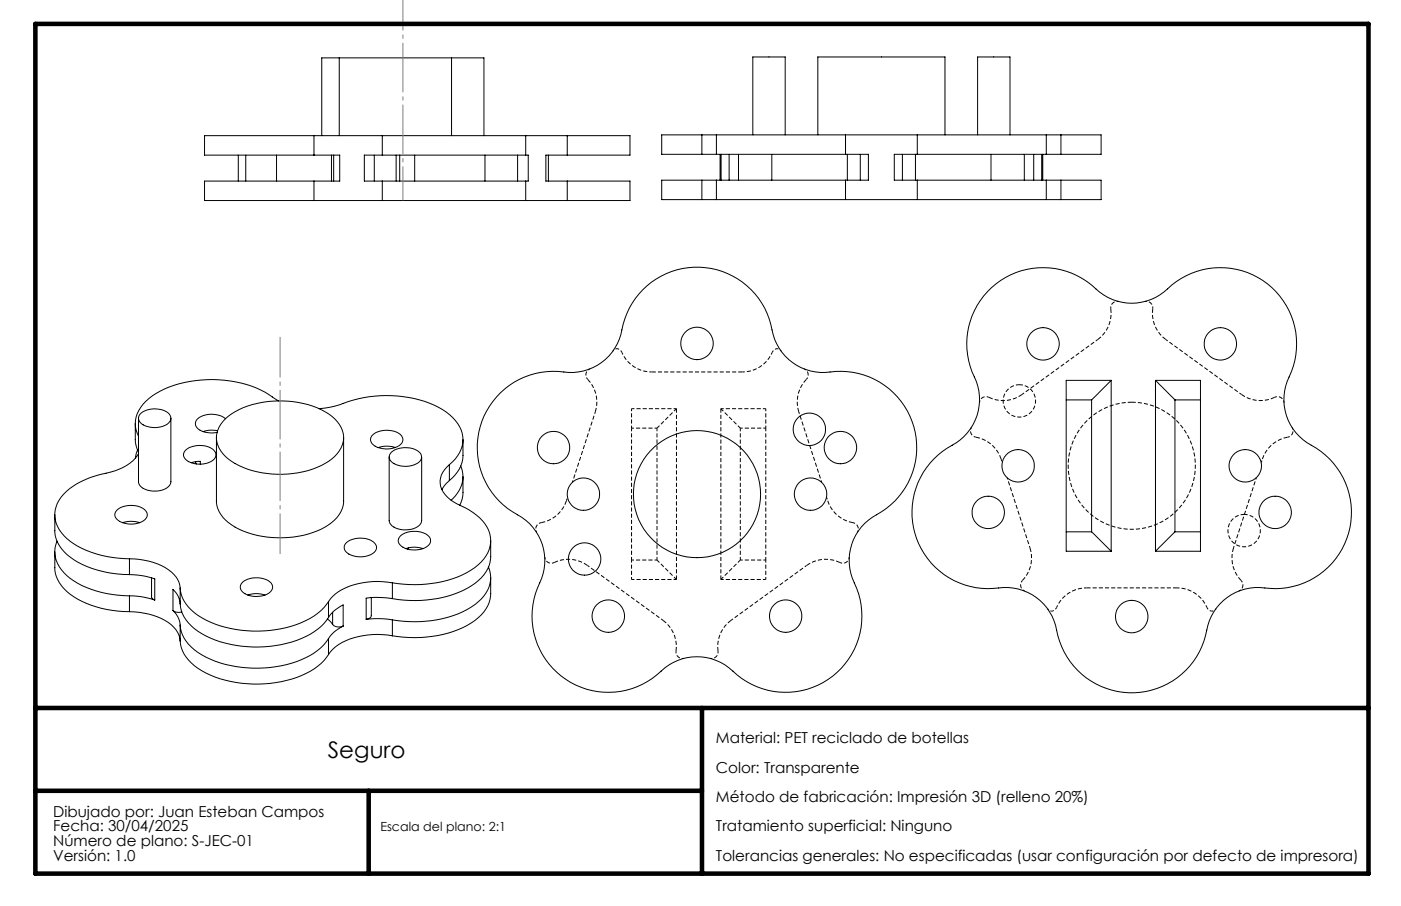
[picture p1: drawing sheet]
<svg xmlns="http://www.w3.org/2000/svg" width="432mm" height="279mm" viewBox="0 0 432 279" stroke-linecap="round" stroke-linejoin="round" font-family="sans-serif">
<g fill="none" stroke="#000" stroke-width=".31" stroke-dasharray="1.3 .6" stroke-dashoffset=".5" stroke-linecap="butt">
<path d="M200.8 114.7a10 10 0 0 1-9.1-6M238 108.7a10 10 0 0 1-9.2 6M338.3 104.7l-23.3 16.9M194.6 132h7.9M194.6 126v6M228.2 132h7.8M236 132v-6M382.6 121.6l-23.3-16.9M194.6 172.7v6M202.5 172.7h-7.9M236 178.7v-6M236 172.7h-7.8"/>
<path d="M248.6 174.4l-23.3 16.9M204.3 191.3l-23.2-16.9M325.7 187.3a10 10 0 0 1 9.1-6M362.8 181.3a10 10 0 0 1 9.2 6"/>
</g>
<g fill="none" stroke="#000" stroke-width=".31" stroke-dasharray="1.3 .6" stroke-dashoffset=".6" stroke-linecap="butt">
<path d="M344.8 93a2 2 0 0 0-2.4 2.2M355.3 95.2a2 2 0 0 0-2.5-2.2M181.8 113.7a2 2 0 0 0-.7 3.3M191.7 108.7a2 2 0 0 0-1.5-1.2M239.5 107.5a2 2 0 0 0-1.5 1.2M248.5 117a2 2 0 0 0-.7-3.3M299.4 131.8a2 2 0 0 0 1.4 3M304.8 122.5a2 2 0 0 0-2.9 1.7M395.8 124.2a2 2 0 0 0-2.9-1.7M396.9 134.8a2 2 0 0 0 1.3-3M174.6 154.4l.3-1.1M254.7 153.3l.4 1.1"/>
<path d="M308.6 141.6l.3 1.1M388.7 142.7l.4-1.1M166.8 161.2a2 2 0 0 0-1.4 3M167.9 171.8a2 2 0 0 0 2.9 1.7M258.9 173.5a2 2 0 0 0 2.9-1.7M264.2 164.2a2 2 0 0 0-1.3-3M315.1 179a2 2 0 0 0 .7 3.3M324.1 188.5a2 2 0 0 0 1.6-1.2M372 187.3a2 2 0 0 0 1.5 1.2M381.8 182.3a2 2 0 0 0 .7-3.3M208.4 200.8a2 2 0 0 0 2.4 2.2M218.8 203a2 2 0 0 0 2.5-2.2"/>
</g>
<path d="M190.2 107.5l-1.3 .8M240.8 108.3l-1.3-.8M322.9 187.7l1.2 .8M373.5 188.5l1.3-.8" fill="none" stroke="#000" stroke-width=".31" stroke-dasharray="1.3 .6" stroke-dashoffset=".8" stroke-linecap="butt"/>
<g fill="none" stroke="#000" stroke-width=".31" stroke-dasharray="1.3 .6" stroke-linecap="butt">
<path d="M342.4 95.2a10 10 0 0 1-4.1 9.5M181.1 117a10 10 0 0 1 2.4 10M200.8 114.7h28M359.3 104.7a10 10 0 0 1-4-9.5M222.2 126v52.7M246.2 127a10 10 0 0 1 2.3-10M300.8 134.8a10 10 0 0 1 7.8 6.8M315 121.6a10 10 0 0 1-10.2 .9M348.8 124a19.6 19.6 0 0 1 17.3 29 19.6 19.6 0 0 1-33.7 1.4 19.6 19.6 0 0 1 14.8-30.3l1.6-.1M392.9 122.5a10 10 0 0 1-10.3-.9M174.6 154.4a10 10 0 0 1-7.8 6.8M389.1 141.6a10 10 0 0 1 7.8-6.8"/>
<path d="M170.8 173.5a10 10 0 0 1 10.3 .9M208.5 178.7v-52.7M248.6 174.4a10 10 0 0 1 10.3-.9M262.9 161.2a10 10 0 0 1-7.8-6.8M317.5 169a10 10 0 0 1-2.4 10M382.5 179a10 10 0 0 1-2.3-10M204.3 191.3a10 10 0 0 1 4.1 9.5M334.8 181.3h28M221.3 200.8a10 10 0 0 1 4-9.5"/>
</g>
<path d="M246.2 127l7 21.7M176.4 148.7l7.1-21.7M310.4 147.3l7.1 21.7M380.2 169l7-21.7" fill="none" stroke="#000" stroke-width=".31" stroke-dasharray="1.3 .6" stroke-dashoffset=".7" stroke-linecap="butt"/>
<path d="M208.5 126h-13.9M236 126h-13.8M194.6 178.7h13.9M222.2 178.7h13.8" fill="none" stroke="#000" stroke-width=".31" stroke-dasharray="1.3 .6" stroke-dashoffset=".4" stroke-linecap="butt"/>
<path d="M314.2 118.6a5 5 0 0 1 4.4 7.3 5 5 0 0 1-8.5 .7 5 5 0 0 1 3.3-7.9l.8-.1M202.5 132l6-6M228.2 132l-6-6M383.5 158.6a5 5 0 0 1 4.4 7.3 5 5 0 0 1-8.5 .7 5 5 0 0 1 3.2-7.9l.9-.1M202.5 172.7l6 6M228.2 172.7l-6 6" fill="none" stroke="#000" stroke-width=".31" stroke-dasharray="1.3 .6" stroke-dashoffset=".2" stroke-linecap="butt"/>
<path d="M202.5 132v40.7M236 132v40.7M194.6 172.7v-40.7M228.2 172.7v-40.7" fill="none" stroke="#000" stroke-width=".31" stroke-dasharray="1.3 .6" stroke-dashoffset=".3" stroke-linecap="butt"/>
<g fill="none" stroke="#000" stroke-width=".31">
<path d="M104.6 17.9h34.6M104.6 17.9h-5.4v23.9M104.6 17.9v23.9M139.2 17.9h10v23.9M139.2 17.9v23.9M73.4 47.8v8M75.7 47.8v8M85.2 47.8v8M96.8 47.8h7.9v8h-7.9M96.8 41.8h21M96.8 41.8h-33.8v6h33.8M96.8 55.8h-33.8v6h33.8"/>
<path d="M96.8 41.8v6M96.8 55.8v6M102.2 47.8v8M102.8 47.8v8M115.4 47.8v8M117.8 47.8h44.2M117.8 41.8h44.2M117.8 55.8h44.2M117.8 47.8h-5.5v8h5.5M117.8 41.8v6M117.8 55.8v6M122.1 47.8v8"/>
<path d="M123.2 47.8v8M127.8 47.8v8M149.5 47.8v8M159.5 47.8v8M162 47.8h.8v8h-.8M162 41.8h12.8M162 41.8v6M162 55.8v6M169 47.8v8M174.8 47.8h-6.6v8h6.6M174.8 41.8h19.4v6h-19.4M174.8 55.8h19.4v6h-19.4"/>
<path d="M174.8 41.8v6M174.8 55.8v6M216.3 55.6h4.5M216.3 47.6h4.5M216.3 41.6h4.5M216.3 41.6h-12.4v6h12.4M216.3 55.6h-12.4v6h12.4M216.3 41.6v6M216.3 55.6v6M220.8 47.6h39.8M220.8 41.6h39.8M220.8 55.6h39.8"/>
<path d="M220.8 41.6v6M220.8 55.6v6M221.9 47.6v8M222.2 47.6v8M224.7 47.6v8M227.6 47.6v8M232 41.6v-24h10v24M237.9 47.6v8M252.1 41.6v-24h39.2v24M260.6 47.6h7.1v8h-7.1M260.6 41.6h22.1M260.6 41.6v6"/>
<path d="M260.6 55.6v6M261.2 47.6v8M265.1 47.6v8M278.1 47.6v8M282.2 47.6v8M282.7 41.6h39.8M282.7 47.6h39.8M282.7 55.6h39.8M282.7 47.6h-7.1v8h7.1M282.7 41.6v6M282.7 55.6v6M301.3 41.6v-24h10v24"/>
<path d="M305.4 47.6v8M315.7 47.6v8M318.6 47.6v8M321.1 47.6v8M321.4 47.6v8M322.5 47.6h4.5M322.5 55.6h4.5M322.5 41.6h4.5M322.5 41.6v6M322.5 55.6v6M327 55.6h12.4v6h-12.4M327 41.6h12.4v6h-12.4"/>
<path d="M327 41.6v6M327 55.6v6M96.8 61.8h21M117.8 61.8h44.2M162 61.8h12.8M216.3 61.6h4.5M220.8 61.6h39.8M260.6 61.6h22.1M282.7 61.6h39.8M322.5 61.6h4.5M304.3 90a23.7 23.7 0 0 1 34.6 .1 16.2 16.2 0 0 0 22.3-2.2 23.6 23.6 0 0 1 30.1 .1 23.6 23.6 0 0 1 5.4 29.7 16.2 16.2 0 0 0 9 20.5 23.6 23.6 0 0 1 9.1 28.7 23.6 23.6 0 0 1-26.5 14.3 16.3 16.3 0 0 0-16.8 14.8 23.6 23.6 0 0 1-24.4 17.6 23.6 23.6 0 0 1-21.8-20.8 16 16 0 0 0-17.5-11.5 23.6 23.6 0 0 1-25.8-16.8 23.6 23.6 0 0 1 12.8-28 16.2 16.2 0 0 0 4.8-21.8 23.6 23.6 0 0 1 4.7-24.7zM342.5 117.3l-6.1 6"/>
<path d="M342.5 117.3h-13.9v52.7h13.9M342.5 117.3v52.7M356.1 117.3l6 6M356.1 117.3h13.9v52.7h-13.9M356.1 117.3v52.7M41.7 130.6a15.8 15.8 0 0 0 .6 7.9l.4 .9M42.4 138.8l-.7 2.5M42.7 139.9a14.4 14.4 0 0 1-10 6 21.5 21.5 0 0 0-14.5 8.4 8.9 8.9 0 0 0 2.4 11.8 30.3 30.3 0 0 0 19.3 6.2M42.7 129v19.6a3.6 3.6 0 0 0 3.5 2.7 5.8 5.8 0 0 0 6.4-2.1l.1-20.2M43.4 127.5a7.1 7.1 0 0 1 8.8 .2 2.17 2.17 0 0 1-1.3 3.5 7.3 7.3 0 0 1-7.7-1 1.89 1.89 0 0 1 .2-2.7zM57.3 138.8a7.1 7.1 0 0 1 8.7 .2 2.14 2.14 0 0 1-1.2 3.5 7.3 7.3 0 0 1-7.7-1 1.85 1.85 0 0 1 .2-2.7zM66.7 134.9v19.7a9.8 9.8 0 0 0 5.8 8 30.4 30.4 0 0 0 28.8-.7 9.4 9.4 0 0 0 4.6-7.3v-19.7"/>
<path d="M67.1 132.9l-2.1-.3-2.5 .5M69.5 129.2a26.2 26.2 0 0 1 19.2-5.5 22.2 22.2 0 0 1 15.2 6.3 7.3 7.3 0 0 1-.7 10.8 26.1 26.1 0 0 1-19.3 5.4 22.7 22.7 0 0 1-15.2-6.3 7.3 7.3 0 0 1 .8-10.7zM69.5 129.2a7 7 0 0 0-9 .4 2.35 2.35 0 0 0 1.8 3.4l2.3 .5 2.3-.2M85.8 123.6a35.6 35.6 0 0 0-32-4.8 17.9 17.9 0 0 0-11.5 8.7 8.1 8.1 0 0 0 .4 7M98.4 126a33.5 33.5 0 0 0 10.4-2.6 36.8 36.8 0 0 1 27.6 2.9 11.1 11.1 0 0 1 6.2 10.4 10.6 10.6 0 0 1-4.1 6.6M114.9 134.1a7.1 7.1 0 0 1 8.8 .2 2.17 2.17 0 0 1-1.3 3.5 7.3 7.3 0 0 1-7.7-1 1.89 1.89 0 0 1 .2-2.7zM116.6 138a8.3 8.3 0 0 1 5.2 0M120.7 139.5a7.1 7.1 0 0 1 8.7 .2 2.13 2.13 0 0 1-1.2 3.4 7.2 7.2 0 0 1-7.7-.9 1.85 1.85 0 0 1 .2-2.7zM142.7 135.6v4.9a10 10 0 0 1-4.2 7.7M154.3 121.1a24 24 0 0 1 21-6.2 16.2 16.2 0 0 0 16.8-14.9 23.6 23.6 0 0 1 24.4-17.5 23.6 23.6 0 0 1 21.8 20.7 16.2 16.2 0 0 0 19.3 11.3 23.6 23.6 0 0 1 24.3 17.9 23.6 23.6 0 0 1-13 27.1 16.3 16.3 0 0 0-4.9 21.9 23.6 23.6 0 0 1-9.5 28.6 23.6 23.6 0 0 1-29.8-4 16.3 16.3 0 0 0-22.3 2.1 23.6 23.6 0 0 1-30.1-.1 23.6 23.6 0 0 1-5.4-29.6 16.3 16.3 0 0 0-8.9-20.6 23.5 23.5 0 0 1-3.7-36.7zM328.6 123.3h7.8M336.4 123.3v40.7"/>
<path d="M362.1 123.3v40.7M362.1 123.3h7.9M16.9 158.7v5a11 11 0 0 0 5.9 8.9 32.3 32.3 0 0 0 17.1 4.6M36.1 157.3a7.1 7.1 0 0 1 8.8 .2 2.14 2.14 0 0 1-1.3 3.4 7.3 7.3 0 0 1-7.7-.9 1.85 1.85 0 0 1 .2-2.7zM58.9 142.7l2.8-.4v.9M60.2 142.4l.3 .7M119.9 140.9v19.6a3.6 3.6 0 0 0 3.6 2.8 5.9 5.9 0 0 0 6.4-2.2l.1-20.2M138.5 143.3a6.3 6.3 0 0 0 .2 10.8l2.1 1.3a17.6 17.6 0 0 1 9.8 8 9.1 9.1 0 0 1-3.2 10.8 31.9 31.9 0 0 1-23 6l-3.5-.5M138.5 148.2l-1.4 1.4-.9 1.4M138.5 143.3v4.9M142 143.7a8.9 8.9 0 0 1-3 10.6M142.7 147l-.1 6-.9 2.8"/>
<path d="M16.9 170.2v4.9a11 11 0 0 0 5.9 8.9 32.3 32.3 0 0 0 17.1 4.6M17.6 166.9a8.9 8.9 0 0 0 3 10.6 30.3 30.3 0 0 0 19.3 6.3M37.7 161.2a8.4 8.4 0 0 1 5.3 0M39.9 172.3a18.4 18.4 0 0 1 14.4 5.6 6.3 6.3 0 0 1 1.2 3.5M39.9 177.2a24.9 24.9 0 0 1 7.8 1.3v6.5M39.9 172.3v4.9M46.7 178.2v5.9l.3 .5 .7 .4M74.8 179.6a7.3 7.3 0 0 1 8.7 .2 2.21 2.21 0 0 1-1.2 3.5 7.2 7.2 0 0 1-7.8-1 1.89 1.89 0 0 1 .3-2.7zM106.8 167.4a7.1 7.1 0 0 1 8.7 .2 2.14 2.14 0 0 1-1.2 3.4 7.3 7.3 0 0 1-7.7-.9 1.93 1.93 0 0 1 .2-2.7zM120.9 179.7a23.5 23.5 0 0 0-17.6 3.5l-2.1 2.3M120.9 179.7v4.9M123.4 165.2a7.3 7.3 0 0 1 8.8 .3 2.17 2.17 0 0 1-1.2 3.4 6.8 6.8 0 0 1-8.1-1.3 1.86 1.86 0 0 1 .5-2.4z"/>
<path d="M125.1 169.2a7.8 7.8 0 0 1 5.3 0M126 168.9l-.4 .4M150.6 174.9a9.1 9.1 0 0 1-3.2 10.7 31.9 31.9 0 0 1-23 6l-3.5-.4M151.2 166.7v4.9a11.2 11.2 0 0 1-6 9.1 35.2 35.2 0 0 1-24.3 3.9M151.2 178.2v4.9a11.2 11.2 0 0 1-6 9.1 35.5 35.5 0 0 1-24.3 3.9M328.6 164h7.8M336.4 164l6.1 6M362.1 164l-6 6M362.1 164h7.9M39.9 183.8a23.6 23.6 0 0 1 7.8 1.2M39.9 188.6a20 20 0 0 1 13.7 4.9 6.6 6.6 0 0 1 1.9 4.2M39.9 183.8v4.8"/>
<path d="M53.3 188.3a6.7 6.7 0 0 1 2.2 4.5M53.3 188.3l1.1 .5 1.6-.1M55.5 181.4a11.9 11.9 0 0 0 6.7 9.1 36.6 36.6 0 0 0 33.4 .2l3.4-2.4 2.2-2.8M55.5 186.2a11.8 11.8 0 0 0 6.7 9.2 36.6 36.6 0 0 0 33.4 .2l1.2-.8a14.1 14.1 0 0 0 4.4-4.4M55.5 192.8a11.9 11.9 0 0 0 6.7 9.2 36.6 36.6 0 0 0 33.4 .1l3.4-2.4 2.2-2.7M55.5 197.7a11.8 11.8 0 0 0 6.7 9.2 36.6 36.6 0 0 0 33.4 .1l3.4-2.4 2.2-2.7M55.5 186.2a6.5 6.5 0 0 0-2.2-4.4v6.5M55.5 181.4v4.8M55.5 192.8v4.9M76.4 183.5a7.8 7.8 0 0 1 5.3 0M100.9 190.9l1.6 1.7M101.2 190.4a10.4 10.4 0 0 1 4.6-3.9v6.6"/>
<path d="M101.2 185.5v4.9M101.2 197v4.9M102.5 192.6a2.84 2.84 0 0 0 3.3 .5M102.5 188.8v3.8M105.8 193.1a10.4 10.4 0 0 0-4.6 3.9M112.9 191a27.3 27.3 0 0 1 8 .2M114.4 184.3v5.6l-.3 .6-1.2 .5M120.9 184.6a29 29 0 0 0-8-.1v6.5M120.9 196.1a23.5 23.5 0 0 0-17.6 3.4l-2.1 2.4M120.9 191.2v4.9"/>
<circle cx="214.8" cy="105.9" r="5"/>
<circle cx="321.5" cy="106" r="5"/>
<circle cx="376.1" cy="106" r="5"/>
<circle cx="170.6" cy="138" r="5"/>
<circle cx="249.5" cy="132.4" r="5"/>
<circle cx="259" cy="138" r="5"/>
<circle cx="179.8" cy="152.4" r="5"/>
<circle cx="214.8" cy="152.4" r="19.6"/>
<circle cx="249.8" cy="152.4" r="5"/>
<circle cx="304.6" cy="158" r="5"/>
<circle cx="313.8" cy="143.7" r="5"/>
<circle cx="383.8" cy="143.6" r="5"/>
<circle cx="393" cy="158" r="5"/>
<circle cx="180.2" cy="172.4" r="5"/>
<circle cx="187.5" cy="190" r="5"/>
<circle cx="242.1" cy="190" r="5"/>
<circle cx="348.8" cy="190.1" r="5"/>
</g>
<path d="M124.2 61.8v-61.8" fill="none" stroke="#808080" stroke-width=".31" stroke-dasharray="15.2 1.3 1.3 1.3" stroke-dashoffset="4.7" stroke-linecap="butt"/>
<path d="M86.3 170.9v-67" fill="none" stroke="#808080" stroke-width=".31" stroke-dasharray="15.2 1.3 1.3 1.3" stroke-dashoffset="2.7" stroke-linecap="butt"/>
<path d="M10.9 7.4h410.9v262h-410.9zM10.9 218.3h410.9M216.4 218.3v51.1M10.9 243.9h205.5M113.6 243.9v25.5" fill="none" stroke="#000" stroke-width="1.4"/>
<text font-size="7.1" x="101.1" y="233.7">Seguro</text>
<g font-size="4.7">
<text x="220.6" y="229.2">Material: PET reciclado de botellas</text>
<text x="220.6" y="238.2">Color: Transparente</text>
<text x="16.4" y="251.8">Dibujado por: Juan Esteban Campos</text>
<text x="220.6" y="247.3">Método de fabricación: Impresión 3D (relleno 20%)</text>
<text x="16.4" y="256.3">Fecha: 30/04/2025</text>
<text x="220.6" y="256.3">Tratamiento superficial: Ninguno</text>
<text x="16.4" y="260.9">Número de plano: S-JEC-01</text>
<text x="16.4" y="265.4">Versión: 1.0</text>
<text x="220.6" y="265.4">Tolerancias generales: No especificadas (usar configuración por defecto de impresora)</text>
</g>
<text font-size="3.9" x="117.2" y="256.3">Escala del plano: 2:1</text>
</svg>
